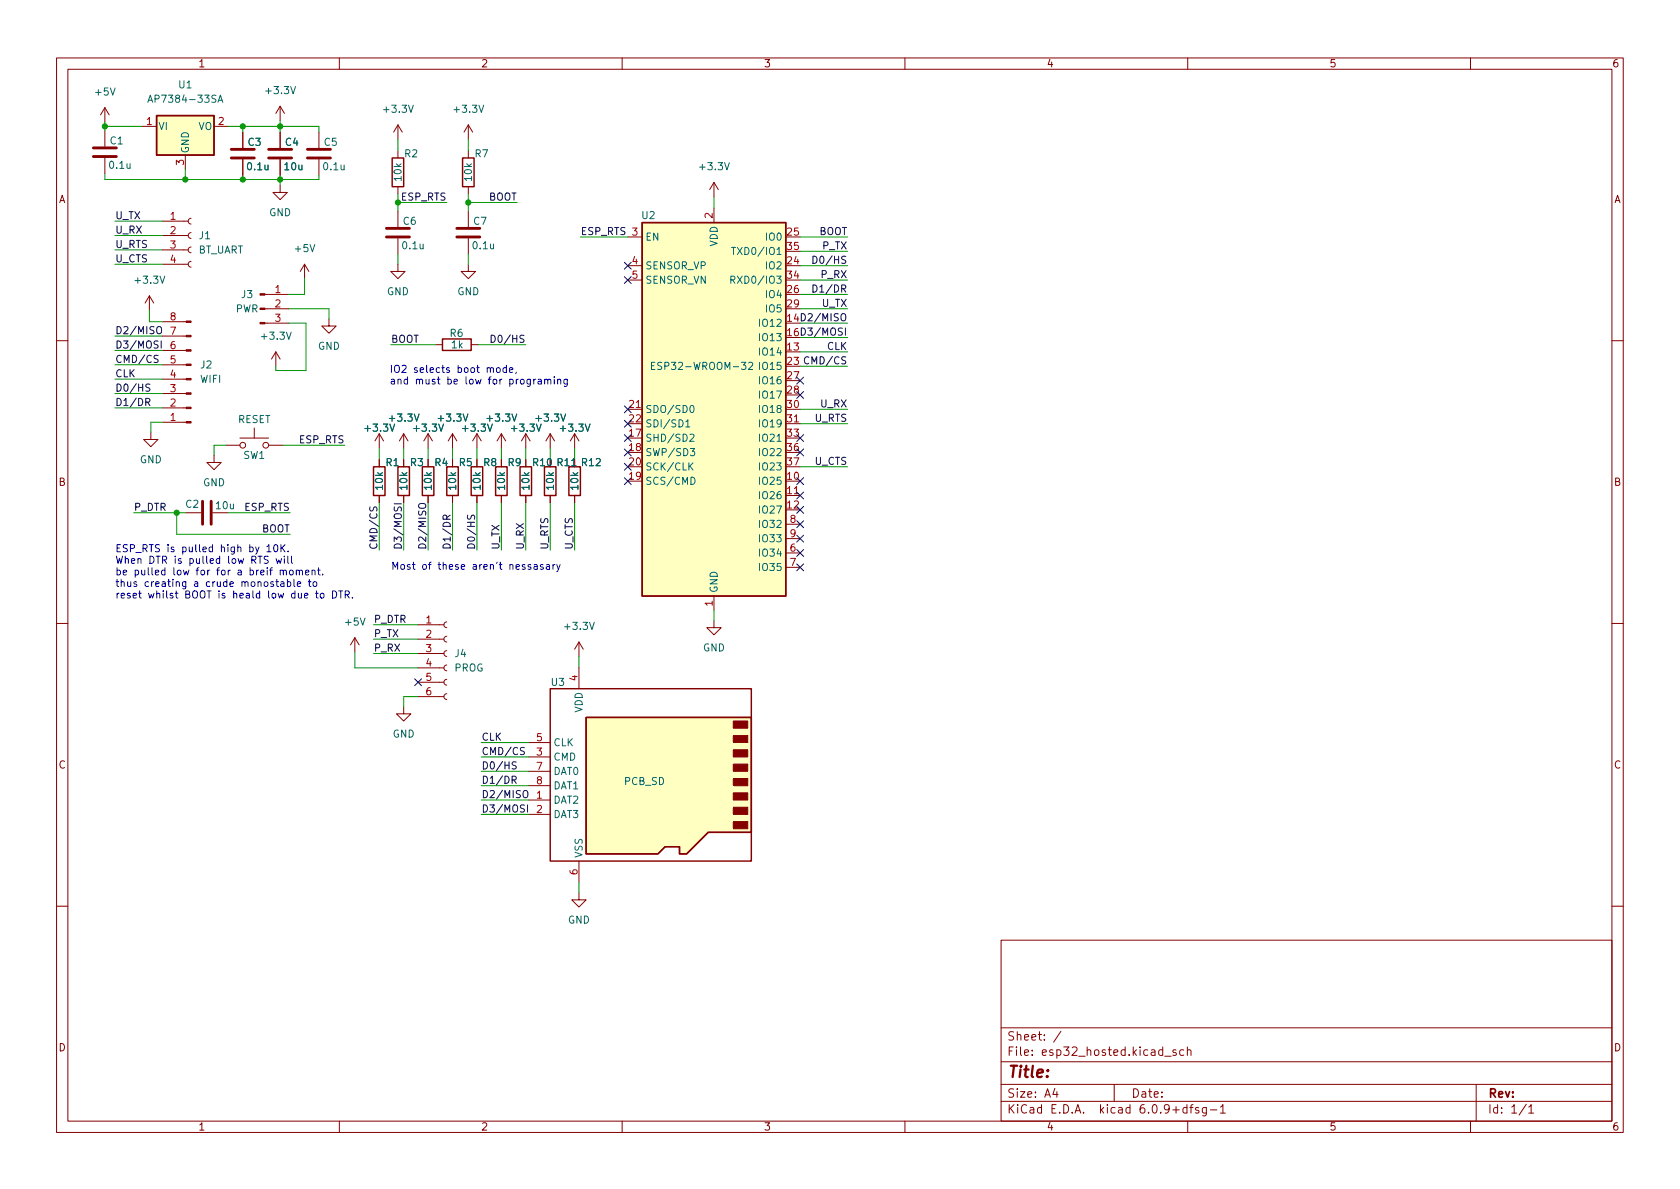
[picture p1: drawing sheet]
<svg xmlns="http://www.w3.org/2000/svg" width="297mm" height="210mm" viewBox="0 0 297 210" stroke-linecap="round" stroke-linejoin="round" font-family="sans-serif">
<g fill="none" stroke="#840000" stroke-width=".18">
<path d="M10 10.2h277v190.1h-277zM12 12.2h273v186.1h-273zM18.5 19l-.7 1.3M18.5 19v2.6M18.5 19l.8 1.3M49.5 18.8v2.5M49.5 18.8l-.7 1.3M49.5 18.8l.8 1.3M60 10.2v2M110 10.2v2M160 10.2v2M210 10.2v2"/>
<path d="M260 10.2v2M18.5 23.1v2.8M18.5 27.9v2.8M25.1 22.3h2.6M28.7 39.1h4.6M32.8 27.4v2.6M33.8 38.6l-.4 .2-.1 .3 .1 .4 .4 .1M37.8 22.3h2.6M42.9 23.4v2.8M42.9 28.2v2.8M49.5 32.8v1.2h1.3l-1.3 1.3-1.2-1.3h1.2M49.5 23.4v2.8"/>
<path d="M49.5 28.2v2.8M56.4 23.4v2.8M56.4 28.2v2.8M70.4 22.1v2.5M70.4 26.7v1.2M70.4 33v1.3M70.4 37.3v2.8M70.4 22.1l-.8 1.3M70.4 22.1l.7 1.3M82.8 22.1v2.5M82.8 26.7v1.2M82.8 33v1.3"/>
<path d="M82.8 37.3v2.8M82.8 22.1l-.8 1.3M82.8 22.1l.8 1.3M126.2 32.3v2.5M126.2 36.8v2.6M126.2 32.3l-.7 1.2M126.2 32.3l.8 1.2M26.4 52.3l-.7 1.3M26.4 52.3v2.6M26.4 52.3l.8 1.3M28.7 56.9h4.2M28.7 59.4h4.2"/>
<path d="M28.7 46.7h4.6M28.7 44.2h4.6M28.7 41.7h4.6M33.8 46.2l-.4 .2-.1 .3 .1 .4 .4 .1M33.8 43.7l-.4 .1-.1 .4 .1 .4 .4 .1M33.8 41.1l-.4 .2-.1 .4 .1 .3 .4 .2M46.8 57.1h4.3M46.8 54.6h4.3M46.8 52.1h4.3M53.8 46.7l-.7 1.3M53.8 46.7v2.6M53.8 46.7l.8 1.3"/>
<path d="M58.2 56.4v1.3h1.2l-1.2 1.2-1.3-1.2h1.3M70.4 46.7v1.3h1.2l-1.2 1.3-1.3-1.3h1.3M70.4 42.2v2.8M82.8 46.7v1.3h1.3l-1.3 1.3-1.3-1.3h1.3M82.8 42.2v2.8M111 41.9h2.5M111 47h2.5M111 49.5h2.5M10 60.2h2M26.7 76.4v1.3h1.2l-1.2 1.3-1.3-1.3h1.3M28.7 62h4.2M28.7 64.5h4.2"/>
<path d="M28.7 67.1h4.2M28.7 69.6h4.2M28.7 72.1h4.2M28.7 74.7h4.2M39.9 78.7h2.5M42.4 77.5h5.1M45 75.7v1.8M47.5 78.7h2.5M48.8 62.2l-.8 1.3M48.8 62.2v2.6M48.8 62.2l.7 1.3M67.1 76.7v2.5"/>
<path d="M67.1 76.7l-.8 1.3M67.1 76.7l.7 1.3M71.4 76.7v2.5M71.4 76.7l-.8 1.3M71.4 76.7l.7 1.3M75.7 76.7v2.5M75.7 76.7l-.8 1.3M75.7 76.7l.8 1.3M77 61h1.2M80 76.7v2.5M80 76.7l-.8 1.3M80 76.7l.8 1.3"/>
<path d="M83.3 61h1.3M84.3 76.7v2.5M84.3 76.7l-.7 1.3M84.3 76.7l.8 1.3M88.6 76.7l-.7 1.3M88.6 76.7v2.5M88.6 76.7l.8 1.3M93 76.7v2.5M93 76.7l-.8 1.3M93 76.7l.7 1.3M97.3 76.7v2.5M97.3 76.7l-.8 1.3"/>
<path d="M97.3 76.7l.7 1.3M101.6 76.7l-.8 1.3M101.6 76.7v2.5M101.6 76.7l.8 1.3M111 72.4h2.5M138.9 74.9h2.6M285 60.2h2M32.8 90.7h2.8M37.6 90.7h2.8M37.8 80.5v1.3h1.3l-1.3 1.3-1.2-1.3h1.2M67.1 81.3v1.2M67.1 87.6v1.3"/>
<path d="M71.4 81.3v1.2M71.4 87.6v1.3M75.7 81.3v1.2M75.7 87.6v1.3M80 81.3v1.2M80 87.6v1.3M84.3 81.3v1.2M84.3 87.6v1.3M88.6 81.3v1.2M88.6 87.6v1.3M93 81.3v1.2M93 87.6v1.3"/>
<path d="M97.3 87.6v1.3M101.6 87.6v1.3M138.9 87.6h2.6M138.9 97.8h2.6M138.9 92.7h2.6M138.9 95.2h2.6M10 110.2h2M62.7 112.8l-.7 1.2M62.7 112.8v2.5M62.7 112.8l.8 1.2M73.9 118.1h4.6M73.9 115.6h4.6"/>
<path d="M73.9 113h4.6M73.9 110.5h4.6M79 117.6l-.4 .1-.1 .4 .1 .4 .4 .1M79 115.1l-.4 .1-.1 .4 .1 .3 .4 .2M79 112.5l-.4 .2-.1 .3 .1 .4 .4 .1M79 110l-.4 .1-.1 .4 .1 .3 .4 .2M102.4 113.5v2.6M102.4 118v3.8M102.4 113.5l-.8 1.3M102.4 113.5l.7 1.3M126.2 109.7v1.3h1.3l-1.3 1.3-1.2-1.3h1.2M126.2 105.4v2.5"/>
<path d="M138.9 100.3h2.6M285 110.2h2M71.4 125v1.2h1.2l-1.2 1.3-1.3-1.3h1.3M73.9 123.2h4.6M73.9 120.6h4.6M79 122.7l-.4 .1-.1 .4 .1 .3 .4 .2M79 120.1l-.4 .2-.1 .3 .1 .4 .4 .2M93.5 133.9h3.8M93.5 131.3h3.8M93.5 136.4h3.8M93.5 138.9h3.8M93.5 141.5h3.8"/>
<path d="M93.5 144h3.8M102.4 157.9v1.2h1.2l-1.2 1.3-1.3-1.3h1.3M102.4 152.3v3.8M10 160.2h2M177 166.3h108v32h-108zM285 160.2h2M60 198.3v2M110 198.3v2M160 198.3v2M177 194.8h108M177 191.8h108M177 187.8h108"/>
<path d="M177 181.8h108M186.5 192.5l-.4 1h1M186.9 193v1M187.6 182.4l-1.3 1.9M197 191.8v3M205.9 186.8h1.2M207.9 185.7l-.3-.1-.2 .2v.3l.5 .1v.4h-.5M209.3 185.7l-.4-.1-.3 .3v.4l.1 .3h.6M209.9 195.9l-.5-.1-.3 .3v.4l.2 .3h.6M209.9 195.3v1.5M209.9 185.8l.2-.2 .4 .1 .1 .9M209.9 185.1v1.5"/>
<path d="M210 198.3v2M210.4 195.8h.5M210.9 195.3l-.3 .2v1.3M211.9 195.9l-.3-.1-.2 .2v.3l.5 .1v.4h-.5M213.3 195.8v1.2l-.3 .3h-.4M213.3 195.9l-.4-.1-.3 .3v.4l.1 .3h.6M214 196.3h1.1M215.8 195.8l.4-.5v1.5M215.8 196.8h.8M260 198.3v2M261 191.8v6.5M269.9 195.3l-1.3 1.9"/>
<path d="M270.3 195.8l.4-.5v1.5M270.3 196.8h.9"/>
<circle cx="42.9" cy="78.7" r=".51"/>
<circle cx="47" cy="78.7" r=".51"/>
</g>
<g fill="none" stroke="#840000" stroke-width=".25">
<path d="M27.7 20.4h10.1v7h-10.1zM69.3 27.9h2.1v5.1h-2.1zM81.8 27.9h2v5.1h-2zM113.5 39.4h25.4v66h-25.4zM78.2 59.9h5.1v2.1h-5.1zM66 82.5h2.1v5.1h-2.1zM70.4 82.5h2v5.1h-2zM74.7 82.5h2v5.1h-2zM79 82.5h2v5.1h-2zM83.3 82.5h2v5.1h-2zM87.6 82.5h2.1v5.1h-2.1zM91.9 82.5h2.1v5.1h-2.1z"/>
<path d="M96.3 82.5h2v5.1h-2zM100.6 82.5h2v5.1h-2zM103.6 126.9h29.2v20.3h-7.6l-3.8 3.8h-1.3v-1.3h-2.5l-1.3 1.3h-12.7zM132.8 126.9v-5.1h-35.5v30.5h35.5v-5.1"/>
</g>
<g fill="#ffffc2" stroke="#ffffc2" stroke-width=".18">
<path d="M103.6 126.9h29.2v20.3h-7.6l-3.8 3.8h-1.3v-1.3h-2.5l-1.3 1.3h-12.7z"/>
<path d="M113.5 39.4h25.4v66h-25.4z"/>
<path d="M27.7 20.4h10.1v7h-10.1z"/>
</g>
<g fill="#840000" stroke="#840000" stroke-width=".18">
<path d="M129.7 145.3h2.5v1.3h-2.5z"/>
<path d="M129.7 142.7h2.5v1.3h-2.5z"/>
<path d="M129.7 140.2h2.5v1.3h-2.5z"/>
<path d="M129.7 137.7h2.5v1.2h-2.5z"/>
<path d="M129.7 135.1h2.5v1.3h-2.5z"/>
<path d="M129.7 132.6h2.5v1.3h-2.5z"/>
<path d="M129.7 130h2.5v1.3h-2.5z"/>
<path d="M129.7 127.5h2.5v1.3h-2.5z"/>
<path d="M46 57h.8v.3h-.8z"/>
<path d="M46 54.5h.8v.2h-.8z"/>
<path d="M46 51.9h.8v.3h-.8z"/>
<path d="M32.9 56.8h.9v.2h-.9z"/>
<path d="M32.9 59.3h.9v.3h-.9z"/>
<path d="M32.9 61.8h.9v.3h-.9z"/>
<path d="M32.9 64.4h.9v.2h-.9z"/>
<path d="M32.9 66.9h.9v.3h-.9z"/>
<path d="M32.9 69.5h.9v.2h-.9z"/>
<path d="M32.9 72h.9v.3h-.9z"/>
<path d="M32.9 74.5h.9v.3h-.9z"/>
</g>
<g fill="none" stroke="#006464" stroke-width=".18">
<path d="M26.1 18.1l.5-1.3 .4 1.3M26.3 17.7h.6M38.5 18.1l.5-1.3 .4 1.3M38.7 17.7h.6M129.2 49.5l.6-.1 .1-.1v-.4l-.7-.1v1.3M129.3 43.7h.8M129.5 49.5l.4 .6M129.7 43.7v1.3M115.2 64.7h.4M115.8 64.1h-.6v1.2h.6M121.3 74.6l.3-.4v1.3M121.3 75.5h.7"/>
<path d="M122 76.9l.5-.1 .2 .3-.8 .9h.8M122 79.3h.8l-.4 .5 .4 .1v.6l-.2 .1-.6-.1M122.1 71.8l.2-.1a.68 .68 0 0 1 .4 .6 .68 .68 0 0 1-.4 .7l-.2-.2-.1-.3zM132.4 64.2l.4-.1 .3 .3-.8 .9h.8M122 82.4l.5 .7M122.2 84.4a.64 .64 0 0 1 .7 .6 .64 .64 0 0 1-.7 .7zM122.5 81.8l-.7 .8"/>
</g>
<g fill="none" stroke="#840000" stroke-width=".51">
<path d="M16.5 27.7h4.1M16.5 26.2h4.1M40.9 27.9h4.1M40.9 26.4h4.1M47.5 27.9h4.1M47.5 26.4h4.1M54.4 27.9h4M54.4 26.4h4M68.3 41.9h4.1M68.3 40.4h4.1M80.8 41.9h4M80.8 40.4h4"/>
<path d="M35.8 88.6v4.1M37.3 88.6v4.1"/>
</g>
<g fill="none" stroke="#0f0f0f" stroke-width=".18">
<path d="M27.8 57.9l.2-.1a.43 .43 0 0 1 .6 .4v.4a.42 .42 0 0 1-.5 .4 .42 .42 0 0 1-.4-.4zM86.8 59.3a.64 .64 0 0 1 .8 .6 .64 .64 0 0 1-.8 .6zM141.7 55.5a.64 .64 0 0 1 .7 .6 .64 .64 0 0 1-.7 .6zM141.7 58a.64 .64 0 0 1 .7 .6 .64 .64 0 0 1-.7 .7zM143.7 50.4a.64 .64 0 0 1 .8 .6 .64 .64 0 0 1-.8 .7zM143.7 45.3a.64 .64 0 0 1 .8 .6 .64 .64 0 0 1-.8 .7zM25.8 71.1h.6l.1-.2-.1-.3-.6-.1v1.2M26.1 71.1l.4 .6M26.5 68l-.5-.1-.2 .1v.4l.6 .2 .1 .3-.2 .3-.5-.1M28 62.9l-.5-.1-.2 .2v.3l.5 .3 .2 .3-.3 .2-.5-.1M28.5 60.3v1.3M143 63.2a.6 .6 0 0 0-.8 .4 .6 .6 0 0 0 .6 .8l.2-.2"/>
<path d="M65.4 89.6v.5l.2 .3 .3-.2 .3-.5h.3l.1 .2v.5M69.7 89.1h1.3M74.2 89.1a.85 .85 0 0 1 1.1 .2 .43 .43 0 0 1-.4 .6h-.5a.43 .43 0 0 1-.4-.3 .43 .43 0 0 1 .2-.5zM79 91.8l-.1-.6-.1-.1-.3 .1-.2 .6h1.3M79.6 91.1l-.6 .4M82.7 91.1l-.1 .5 .2 .2h.3l.3-.6 .3-.1 .2 .2v.5M90.5 137.9h.7l.1-.2-.1-.3-.7-.1v1.2M90.9 137.9l.4 .6M91.3 134.8l-.5-.1-.3 .3 .2 .3 .5 .2v.4l-.2 .1-.5-.1M92.5 140l.3-.2a.43 .43 0 0 1 .5 .4v.4a.42 .42 0 0 1-.4 .5 .42 .42 0 0 1-.4-.5zM92.7 132.2h-.5l-.1 .1v.4l.5 .2 .1 .3-.2 .2h-.5M93.3 142.3v1.3"/>
</g>
<g fill="none" stroke="#0000c2" stroke-width=".18">
<path d="M87.9 65.1l.3-.1 .2 .3v.3l-.2 .3-.3-.1-.1-.2zM89.5 65.1l-.3-.1-.3 .3 .1 .5h.5M89.5 64.6v1.3M90.1 65.4l.6-.1-.1-.2-.3-.1-.2 .2v.6h.5M91.3 65.8l-.1 .2M94.4 67.1v.8M94.7 67.1l-.3 .2M95.2 67.1h.4l.1 .8M95.7 67.4h-.4l-.2 .2 .2 .3 .4-.1M96.3 67.2l.2-.1h.3l.1 .8M96.3 67.1v.8M96.9 67.2l.1-.1h.3l.1 .8"/>
<path d="M98 66.6v.2M98 67.1v.8M98.6 67.2l.2-.1h.3v.8M98.6 67.1v.8M100.3 67.1v1l-.2 .2h-.3M100.3 67.1h-.4l-.2 .2 .1 .5h.5M47.2 96.7l.4-.4v1.3M47.2 97.6h.7M47.4 98.4h-.5l-.1 .1v.3l.5 .3 .1 .3-.2 .2h-.5M48.6 96.4l.1-.1a.68 .68 0 0 1 .4 .6 .68 .68 0 0 1-.4 .7 .84 .84 0 0 1-.1-1.2zM48.8 98.8l.3 .8 .2-.6 .2 .6 .3-.8M49.7 96.3v1.3"/>
<path d="M49.8 96.9l.6 .7M50.3 98.4v.1M50.3 98.8v.8M50.4 96.3l-.7 .7M50.9 98.4v1l.2 .2M50.9 97.5v.1M51.5 98.4v1l.2 .2M93.8 99.9l-.3-.1-.1 .2v.2l.4 .1v.3h-.4M94.4 99.9h.5l.1 .8M96 99.9l-.3-.1-.2 .2 .1 .2 .4 .1v.3h-.5M96.6 99.9h.5l.1 .8M97.8 99.8v.9"/>
<path d="M98.1 99.8l-.3 .3M98.4 99.8l.3 .9M99 99.8l-.4 1.2-.2 .1M48.8 102.9h.4M48.9 102.4v1.1l.3 .2M49.5 100.9l.2-.1 .3 .1 .1 .8M49.5 100.8v.9M49.7 102.9h.5v.8M50.1 101l.2-.2 .3 .1v.8M50.2 103.2h-.4l-.2 .2 .2 .3h.4M50.8 102.9h.4l.2 .2-.1 .6h-.5M50.8 102.4v1.3"/>
<path d="M51.2 100.9l.2-.1 .4 .1v.5l-.1 .2-.3 .1-.2-.2zM52 102.4v1.1l.1 .2M52.4 100.9l.2-.1 .3 .1v.8M52.4 100.8v.9M52.6 103.3l.6-.1-.1-.3h-.3l-.2 .1v.7h.5M52.9 101l.2-.2 .3 .1 .1 .8M54 101.2l.6-.1v-.2l-.4-.1-.2 .2 .1 .6h.5M54.5 102.9h.5M54.7 102.4v1.1l.3 .2M55.2 100.9l.2-.1 .3 .1v.8M55.2 100.8v.9M55.5 102.9h.3l.2 .2v.4l-.2 .2h-.3l-.1-.2z"/>
<path d="M55.8 104.9h.5M56 104.5v1.1l.3 .2M56.1 100.8h.5M56.3 100.4v1.1l.3 .2M56.7 105l.3-.1 .3 .3v.3l-.3 .3-.3-.1-.1-.2zM57 101.5v.2M58.8 104.5a.64 .64 0 0 1 .7 .6 .64 .64 0 0 1-.7 .7zM59.9 104.5h.7M60.3 104.5v1.3M61 105.2l.6-.1 .2-.2-.1-.3-.7-.1v1.3M61.3 105.2l.5 .6M62.3 105.6v.2"/>
<path d="M95 100.1l-.4 .1-.2 .2 .2 .3 .4-.1M97.2 100.1l-.5 .1-.1 .2 .1 .3 .5-.1"/>
</g>
<g fill="none" stroke="#009600" stroke-width=".18">
<path d="M18.5 30.7v1h37.9v-.7M18.5 22.3h6.6M18.5 21.6v1.5M20.3 39.1h8.4M32.8 30v1.7M40.4 22.3h16v1.1M42.9 22.3v1.1M42.9 31v.7M49.5 21.3v2.1M49.5 31v1.8M70.4 24.6v2.1M70.4 34.3v3"/>
<path d="M70.4 35.8h8.6M82.8 24.6v2.1M82.8 34.3v3M82.8 35.8h8.6M126.2 34.8v2M20.3 59.4h8.4M20.3 46.7h8.4M20.3 44.2h8.4M20.3 41.7h8.4M26.4 54.9v2h2.3M51.1 57.1h3v8.4h-5.3v-.7M51.1 54.6h7.1v1.8"/>
<path d="M53.8 49.3v2.8h-2.7M70.4 45v1.7M82.8 45v1.7M102.6 41.9h8.4M141.5 59.7h8.4M141.5 57.1h8.4M141.5 49.5h8.4M141.5 41.9h8.4M141.5 54.6h8.4M141.5 44.4h8.4M141.5 47h8.4M141.5 52.1h8.4"/>
<path d="M20.3 62h8.4M20.3 64.5h8.4M20.3 67.1h8.4M20.3 69.6h8.4M20.3 72.1h8.4M28.7 74.7h-2v1.7M39.9 78.7h-2.1v1.8M50 78.7h11M67.1 79.2v2.1M69.1 61h7.9M71.4 79.2v2.1M75.7 79.2v2.1"/>
<path d="M80 79.2v2.1M84.3 79.2v2.1M84.6 61h8.4M88.6 79.2v2.1M93 79.2v2.1M97.3 79.2v2.1M101.6 79.2v2.1M141.5 62.2h8.4M141.5 64.8h8.4M141.5 74.9h8.4M141.5 72.4h8.4M23.6 90.7h9.2"/>
<path d="M31.2 90.7v3.8h20.1M40.4 90.7h10.9M67.1 88.9v8.4M71.4 88.9v8.4M75.7 88.9v8.4M80 88.9v8.4M84.3 88.9v8.4M88.6 88.9v8.4M93 88.9v8.4M97.3 88.9v8.4M101.6 88.9v8.4M141.5 82.5h8.4"/>
<path d="M62.7 115.3v2.8h11.2M66 113h7.9M66 110.5h7.9M66 115.6h7.9M102.4 116.1v1.9M126.2 107.9v1.8M73.9 123.2h-2.5v1.8M85.1 136.4h8.4M85.1 133.9h8.4M85.1 131.3h8.4M85.1 138.9h8.4M85.1 144h8.4"/>
<path d="M85.1 141.5h8.4M102.4 156.1v1.8"/>
</g>
<g fill="none" stroke="#000084" stroke-width=".18">
<path d="M110.4 46.4l1.2 1.2M110.4 48.9l1.2 1.2M111.6 46.4l-1.2 1.2M111.6 48.9l-1.2 1.2M110.4 71.8l1.2 1.2M110.4 74.3l1.2 1.2M110.4 79.4l1.2 1.2M110.4 76.9l1.2 1.2M111.6 71.8l-1.2 1.2M111.6 74.3l-1.2 1.2M111.6 79.4l-1.2 1.2M111.6 76.9l-1.2 1.2"/>
<path d="M140.9 79.4l1.2 1.2M140.9 69.2l1.2 1.3M140.9 76.9l1.2 1.2M140.9 66.7l1.2 1.2M142.1 79.4l-1.2 1.2M142.1 69.2l-1.2 1.3M142.1 76.9l-1.2 1.2M142.1 66.7l-1.2 1.2M110.4 84.5l1.2 1.2M110.4 81.9l1.2 1.3M111.6 84.5l-1.2 1.2M111.6 81.9l-1.2 1.3"/>
<path d="M140.9 87l1.2 1.2M140.9 84.5l1.2 1.2M140.9 89.6l1.2 1.2M140.9 94.6l1.2 1.3M140.9 97.2l1.2 1.2M140.9 99.7l1.2 1.2M140.9 92.1l1.2 1.2M142.1 87l-1.2 1.2M142.1 84.5l-1.2 1.2M142.1 89.6l-1.2 1.2M142.1 94.6l-1.2 1.3M142.1 97.2l-1.2 1.2"/>
<path d="M142.1 99.7l-1.2 1.2M142.1 92.1l-1.2 1.2M73.3 120l1.2 1.3M74.5 120l-1.2 1.3"/>
</g>
<g fill="#009600" stroke="#009600" stroke-width=".18">
<circle cx="18.5" cy="22.3" r=".46"/>
<circle cx="42.9" cy="31.7" r=".46"/>
<circle cx="32.8" cy="31.7" r=".46"/>
<circle cx="42.9" cy="22.3" r=".46"/>
<circle cx="49.5" cy="22.3" r=".46"/>
<circle cx="31.2" cy="90.7" r=".46"/>
<circle cx="49.5" cy="31.7" r=".46"/>
<circle cx="70.4" cy="35.8" r=".46"/>
<circle cx="82.8" cy="35.8" r=".46"/>
</g>
<text font-size="2.8" fill="#840000" x="178" y="190.6">Title:</text>
<g font-size="2.1" fill="#840000">
<text x="178" y="184">Sheet: /</text>
<text x="178" y="186.7">File: esp32_hosted.kicad_sch</text>
<text x="178" y="196.9">KiCad E.D.A. kicad 6.0.9+dfsg-1</text>
<text x="178" y="194.1">Size: A4</text>
<text x="200" y="194.1">Date:</text>
<text x="263" y="194.1">Rev:</text>
<text x="263" y="196.9">Id: 1/1</text>
</g>
<g font-size="1.8" fill="#840000">
<text x="35" y="11.9">1</text>
<text x="85" y="11.9">2</text>
<text x="135" y="11.9">3</text>
<text x="185" y="11.9">4</text>
<text x="235" y="11.9">5</text>
<text x="285" y="11.9">6</text>
<text x="10.3" y="35.9">A</text>
<text x="285.3" y="35.9">A</text>
<text x="10.3" y="85.9">B</text>
<text x="285.3" y="85.9">B</text>
<text x="10.3" y="135.9">C</text>
<text x="285.3" y="135.9">C</text>
<text x="10.3" y="185.9">D</text>
<text x="285.3" y="185.9">D</text>
<text x="35" y="199.9">1</text>
<text x="85" y="199.9">2</text>
<text x="135" y="199.9">3</text>
<text x="185" y="199.9">4</text>
<text x="235" y="199.9">5</text>
<text x="285" y="199.9">6</text>
</g>
<g font-size="1.8" fill="#006464">
<text x="16.9" y="16.9">+5V</text>
<text x="31.6" y="15.6">U1</text>
<text x="47.2" y="16.6">+3.3V</text>
<text x="27.1" y="18.2">AP7384-33SA</text>
<text x="27.9" y="23">VI</text>
<text x="35" y="23">VO</text>
<text x="68" y="19.9">+3.3V</text>
<text x="80.5" y="19.9">+3.3V</text>
<text x="19.4" y="29.8">0.1u</text>
<text x="19.5" y="25.5">C1</text>
<text x="33.4" y="27.2" transform="rotate(-90 33.4 27.2)">GND</text>
<text x="43.9" y="25.8">C3</text>
<text x="50.5" y="25.8">C4</text>
<text x="57.3" y="25.8">C5</text>
<text x="71.6" y="27.8">R2</text>
<text x="84" y="27.8">R7</text>
<text x="43.8" y="30.1">0.1u</text>
<text x="50.4" y="30.1">10u</text>
<text x="57.3" y="30.1">0.1u</text>
<text x="71" y="31.9" transform="rotate(-90 71 31.9)">10k</text>
<text x="83.4" y="31.9" transform="rotate(-90 83.4 31.9)">10k</text>
<text x="123.9" y="30.1">+3.3V</text>
<text x="47.6" y="38.2">GND</text>
<text x="71.3" y="39.7">C6</text>
<text x="83.8" y="39.7">C7</text>
<text x="113.5" y="38.7">U2</text>
<text x="34.9" y="44.8">BT_UART</text>
<text x="35.2" y="42.3">J1</text>
<text x="52.2" y="44.6">+5V</text>
<text x="71.3" y="44.1">0.1u</text>
<text x="83.7" y="44.1">0.1u</text>
<text x="114" y="42.5">EN</text>
<text x="114" y="47.6">SENSOR_VP</text>
<text x="126.9" y="43.6" transform="rotate(-90 126.9 43.6)">VDD</text>
<text x="130.6" y="45.1">TXD0/IO1</text>
<text x="135.6" y="47.6">IO2</text>
<text x="135.6" y="42.5">IO0</text>
<text x="24.1" y="50.2">+3.3V</text>
<text x="42.7" y="52.7">J3</text>
<text x="68.4" y="52.2">GND</text>
<text x="80.8" y="52.2">GND</text>
<text x="114" y="50.2">SENSOR_VN</text>
<text x="130.4" y="50.2">RXD0/IO3</text>
<text x="135.6" y="52.7">IO4</text>
<text x="41.6" y="55.2">PWR</text>
<text x="79.6" y="59.6">R6</text>
<text x="134.6" y="57.8">IO12</text>
<text x="135.6" y="55.2">IO5</text>
<text x="35.5" y="65.1">J2</text>
<text x="46.4" y="60.1">+3.3V</text>
<text x="56.2" y="61.8">GND</text>
<text x="79.9" y="61.6">1k</text>
<text x="116.2" y="65.4">ESP32-WROOM-32</text>
<text x="134.6" y="62.9">IO14</text>
<text x="134.6" y="60.3">IO13</text>
<text x="134.6" y="65.4">IO15</text>
<text x="35.4" y="67.7">WIFI</text>
<text x="134.6" y="67.9">IO16</text>
<text x="134.6" y="70.5">IO17</text>
<text x="42" y="74.8">RESET</text>
<text x="64.7" y="76.3">+3.3V</text>
<text x="69" y="74.5">+3.3V</text>
<text x="73.4" y="76.3">+3.3V</text>
<text x="77.7" y="74.5">+3.3V</text>
<text x="82" y="76.3">+3.3V</text>
<text x="86.3" y="74.5">+3.3V</text>
<text x="90.6" y="76.3">+3.3V</text>
<text x="94.9" y="74.5">+3.3V</text>
<text x="99.3" y="76.3">+3.3V</text>
<text x="114" y="73">SDO/SD0</text>
<text x="114" y="75.6">SDI/SD1</text>
<text x="134.6" y="73">IO18</text>
<text x="134.6" y="75.6">IO19</text>
<text x="24.7" y="81.9">GND</text>
<text x="43" y="81.1">SW1</text>
<text x="68.3" y="82.4">R1</text>
<text x="72.6" y="82.4">R3</text>
<text x="76.9" y="82.4">R4</text>
<text x="81.2" y="82.4">R5</text>
<text x="85.5" y="82.4">R8</text>
<text x="89.9" y="82.4">R9</text>
<text x="94.3" y="82.4">R10 R11 R12</text>
<text x="114" y="78.1">SHD/SD2</text>
<text x="114" y="80.6">SWP/SD3</text>
<text x="114" y="83.2">SCK/CLK</text>
<text x="134.6" y="78.1">IO21</text>
<text x="134.6" y="80.6">IO22</text>
<text x="134.6" y="83.2">IO23</text>
<text x="32.9" y="89.8">C2</text>
<text x="35.9" y="86">GND</text>
<text x="67.7" y="86.5" transform="rotate(-90 67.7 86.5)">10k</text>
<text x="72" y="86.5" transform="rotate(-90 72 86.5)">10k</text>
<text x="76.3" y="86.5" transform="rotate(-90 76.3 86.5)">10k</text>
<text x="80.6" y="86.5" transform="rotate(-90 80.6 86.5)">10k</text>
<text x="85" y="86.5" transform="rotate(-90 85 86.5)">10k</text>
<text x="89.3" y="86.5" transform="rotate(-90 89.3 86.5)">10k</text>
<text x="93.6" y="86.5" transform="rotate(-90 93.6 86.5)">10k</text>
<text x="97.9" y="86.5" transform="rotate(-90 97.9 86.5)">10k</text>
<text x="102.2" y="86.5" transform="rotate(-90 102.2 86.5)">10k</text>
<text x="114" y="85.7">SCS/CMD</text>
<text x="134.6" y="85.7">IO25</text>
<text x="134.6" y="88.3">IO26</text>
<text x="38.3" y="90">10u</text>
<text x="134.6" y="90.8">IO27</text>
<text x="134.6" y="93.3">IO32</text>
<text x="134.6" y="95.9">IO33</text>
<text x="134.6" y="98.4">IO34</text>
<text x="134.6" y="101">IO35</text>
<text x="126.9" y="104.9" transform="rotate(-90 126.9 104.9)">GND</text>
<text x="61.1" y="110.6">+5V</text>
<text x="100" y="111.4">+3.3V</text>
<text x="80.3" y="118.7">PROG</text>
<text x="80.4" y="116.2">J4</text>
<text x="124.3" y="115.2">GND</text>
<text x="97.5" y="121.3">U3</text>
<text x="69.4" y="130.4">GND</text>
<text x="97.8" y="131.9">CLK</text>
<text x="103" y="126" transform="rotate(-90 103 126)">VDD</text>
<text x="97.8" y="134.5">CMD</text>
<text x="97.8" y="137">DAT0</text>
<text x="97.8" y="142.1">DAT2</text>
<text x="97.8" y="139.6">DAT1</text>
<text x="110.4" y="138.8">PCB_SD</text>
<text x="97.8" y="144.6">DAT3</text>
<text x="103" y="151.8" transform="rotate(-90 103 151.8)">VSS</text>
<text x="100.4" y="163.3">GND</text>
</g>
<g font-size="1.8" fill="#a90000">
<text x="25.9" y="22.1">1</text>
<text x="38.6" y="22.1">2</text>
<text x="32.5" y="29.2" transform="rotate(-90 32.5 29.2)">3</text>
<text x="30.1" y="38.9">1</text>
<text x="30.1" y="41.4">2</text>
<text x="126" y="38.6" transform="rotate(-90 126 38.6)">2</text>
<text x="139.2" y="41.7">25</text>
<text x="30.1" y="43.9">3</text>
<text x="30.1" y="46.5">4</text>
<text x="111.8" y="46.7">4</text>
<text x="139.2" y="46.7">24</text>
<text x="139.2" y="44.2">35</text>
<text x="48.7" y="51.8">1</text>
<text x="111.8" y="49.3">5</text>
<text x="139.2" y="51.8">26</text>
<text x="139.2" y="49.3">34</text>
<text x="30.1" y="59.2">7</text>
<text x="30.1" y="56.6">8</text>
<text x="48.7" y="54.4">2</text>
<text x="48.7" y="56.9">3</text>
<text x="139.2" y="56.9">14</text>
<text x="139.2" y="59.4">16</text>
<text x="139.2" y="54.4">29</text>
<text x="30.1" y="64.3">5</text>
<text x="30.1" y="61.7">6</text>
<text x="139.2" y="62">13</text>
<text x="139.2" y="64.5">23</text>
<text x="30.1" y="71.9">2</text>
<text x="30.1" y="69.3">3</text>
<text x="30.1" y="66.8">4</text>
<text x="139.2" y="67.1">27</text>
<text x="139.2" y="69.6">28</text>
<text x="30.1" y="74.4">1</text>
<text x="111.3" y="77.2">17</text>
<text x="111.3" y="72.1">21</text>
<text x="111.3" y="74.7">22</text>
<text x="139.2" y="72.1">30</text>
<text x="139.2" y="74.7">31</text>
<text x="139.2" y="77.2">33</text>
<text x="111.3" y="79.8">18</text>
<text x="111.3" y="82.3">20</text>
<text x="139.2" y="79.8">36</text>
<text x="139.2" y="82.3">37</text>
<text x="111.3" y="84.8">19</text>
<text x="139.2" y="84.8">10</text>
<text x="139.2" y="87.4">11</text>
<text x="139.2" y="89.9">12</text>
<text x="139.7" y="92.5">8</text>
<text x="139.7" y="95">9</text>
<text x="139.7" y="97.5">6</text>
<text x="139.7" y="100.1">7</text>
<text x="126" y="107.2" transform="rotate(-90 126 107.2)">1</text>
<text x="75.3" y="110.2">1</text>
<text x="75.3" y="112.8">2</text>
<text x="75.3" y="115.3">3</text>
<text x="75.3" y="117.9">4</text>
<text x="75.3" y="120.4">5</text>
<text x="75.3" y="122.9">6</text>
<text x="102.1" y="120.4" transform="rotate(-90 102.1 120.4)">4</text>
<text x="94.9" y="131.1">5</text>
<text x="94.9" y="133.6">3</text>
<text x="94.9" y="136.1">7</text>
<text x="94.9" y="141.2">1</text>
<text x="94.9" y="143.8">2</text>
<text x="94.9" y="138.7">8</text>
<text x="102.1" y="154.7" transform="rotate(-90 102.1 154.7)">6</text>
</g>
<g font-size="1.8" fill="#0f0f0f">
<text x="70.9" y="35.5">ESP_RTS</text>
<text x="86.3" y="35.5">BOOT</text>
<text x="20.3" y="41.3">U_RX</text>
<text x="20.3" y="38.8">U_TX</text>
<text x="102.6" y="41.6">ESP_RTS 3</text>
<text x="144.7" y="41.6">BOOT</text>
<text x="20.3" y="46.4">U_CTS</text>
<text x="20.3" y="43.8">U_RTS</text>
<text x="144.7" y="46.6">D0/HS</text>
<text x="145.4" y="44.1">P_TX</text>
<text x="144.6" y="51.7">D1/DR</text>
<text x="145.2" y="49.2">P_RX</text>
<text x="20.3" y="59.1">D2/MISO</text>
<text x="142.6" y="56.8">D2/MISO</text>
<text x="142.6" y="59.3">D3/MOSI</text>
<text x="145.3" y="54.3">U_TX</text>
<text x="20.3" y="61.6">D3/MOSI</text>
<text x="20.3" y="64.2">CMD/CS</text>
<text x="69.1" y="60.6">BOOT</text>
<text x="87.8" y="60.6">D0/HS</text>
<text x="142.9" y="64.4">CMD/CS</text>
<text x="146.2" y="61.9">CLK</text>
<text x="20.3" y="71.8">D1/DR</text>
<text x="20.3" y="66.7">CLK</text>
<text x="20.3" y="69.2">D0/HS</text>
<text x="144.1" y="74.6">U_RTS</text>
<text x="145.1" y="72">U_RX</text>
<text x="52.9" y="78.4">ESP_RTS</text>
<text x="144.1" y="82.2">U_CTS</text>
<text x="23.6" y="90.3">P_DTR</text>
<text x="43.2" y="90.3">ESP_RTS</text>
<text x="46.2" y="94.1">BOOT</text>
<text x="66.7" y="97.3" transform="rotate(-90 66.7 97.3)">CMD/CS</text>
<text x="71" y="97.3" transform="rotate(-90 71 97.3)">D3/MOSI</text>
<text x="75.3" y="97.3" transform="rotate(-90 75.3 97.3)">D2/MISO</text>
<text x="79.7" y="97.3" transform="rotate(-90 79.7 97.3)">D1/DR</text>
<text x="84" y="97.3" transform="rotate(-90 84 97.3)">D0/HS</text>
<text x="88.3" y="97.3" transform="rotate(-90 88.3 97.3)">U_TX</text>
<text x="92.6" y="97.3" transform="rotate(-90 92.6 97.3)">U_RX</text>
<text x="96.9" y="97.3" transform="rotate(-90 96.9 97.3)">U_RTS</text>
<text x="101.3" y="97.3" transform="rotate(-90 101.3 97.3)">U_CTS</text>
<text x="66" y="110.1">P_DTR</text>
<text x="66" y="112.7">P_TX</text>
<text x="66" y="115.2">P_RX</text>
<text x="85.1" y="131">CLK</text>
<text x="85.1" y="136">D0/HS</text>
<text x="85.1" y="133.5">CMD/CS</text>
<text x="85.1" y="138.6">D1/DR</text>
<text x="85.1" y="141.1">D2/MISO</text>
<text x="85.1" y="143.7">D3/MOSI</text>
</g>
<g font-size="1.8" fill="#0000c2">
<text x="68.8" y="65.9">IO2 selects boot mode,</text>
<text x="68.8" y="68">and must be low for programing</text>
<text x="20.3" y="97.6">ESP_RTS is pulled high by 10K.</text>
<text x="20.3" y="99.7">When DTR is pulled low RTS will</text>
<text x="20.3" y="101.7">be pulled low for for a breif moment.</text>
<text x="69.1" y="100.7">Most of these aren't nessasary</text>
<text x="20.3" y="103.8">thus creating a crude monostable to</text>
<text x="20.3" y="105.8">reset whilst BOOT is heald low due to DTR.</text>
</g>
</svg>
